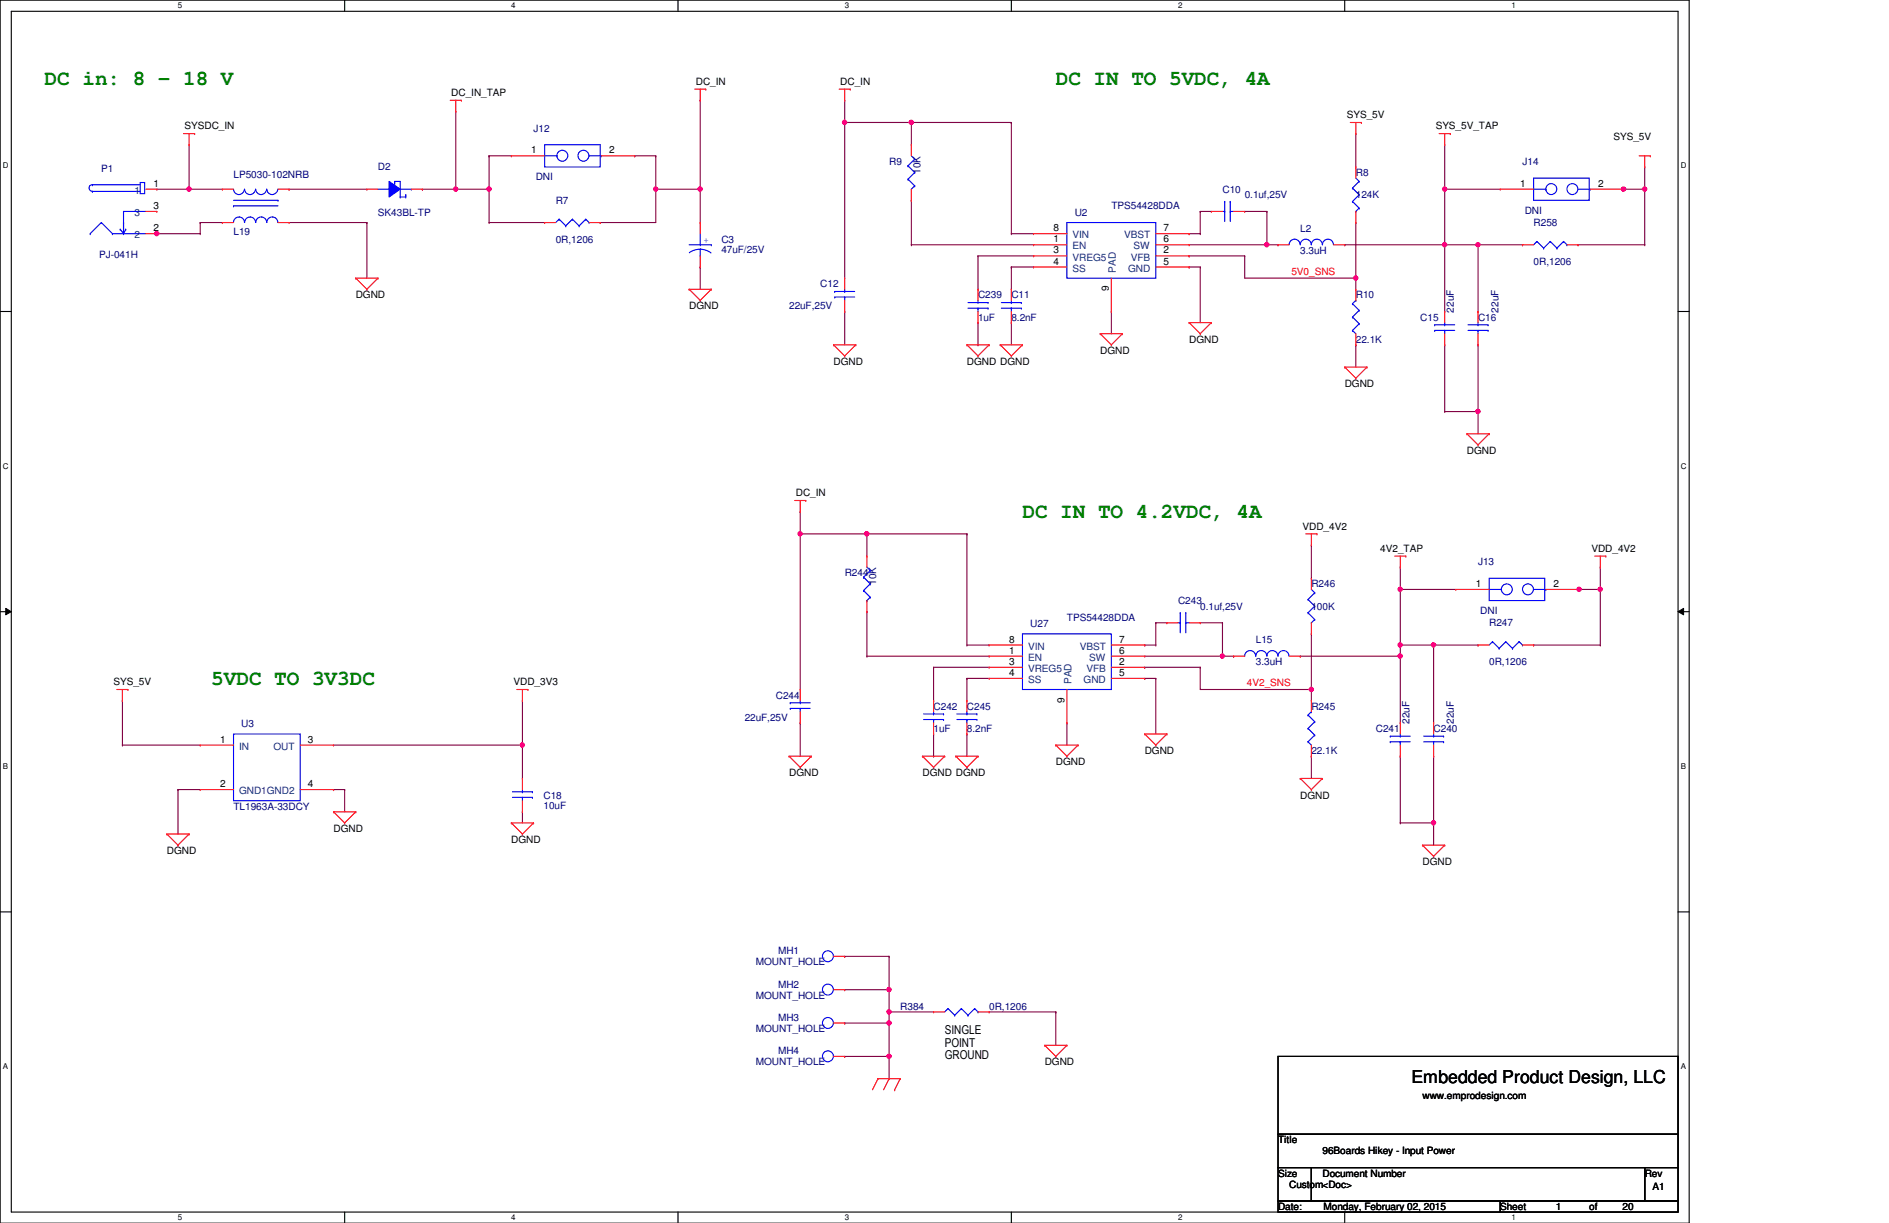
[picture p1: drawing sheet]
<svg xmlns="http://www.w3.org/2000/svg" width="432mm" height="279mm" viewBox="0 0 432 279" stroke-linecap="round" stroke-linejoin="round" font-family="sans-serif">
<path d="M0 0h386.1v279.4h-386.1zM2.6 2.6h381v274.3h-381z" fill="none" stroke="#000" stroke-width=".25"/>
<g fill="#fff">
<path d="M40.7 .3h1v2h-1z"/>
<path d="M40.7 277.2h1v1.9h-1z"/>
</g>
<path d="M78.8 0v2.6M78.8 276.9v2.5" fill="none" stroke="#000" stroke-width=".25"/>
<g fill="#fff">
<path d="M116.9 .3h1v2h-1z"/>
<path d="M116.9 277.2h1v1.9h-1z"/>
</g>
<path d="M155 0v2.6M155 276.9v2.5" fill="none" stroke="#000" stroke-width=".25"/>
<g fill="#fff">
<path d="M193.1 .3h1v2h-1z"/>
<path d="M193.1 277.2h1v1.9h-1z"/>
</g>
<path d="M231.2 0v2.6M231.2 276.9v2.5" fill="none" stroke="#000" stroke-width=".25"/>
<g fill="#fff">
<path d="M269.3 .3h1v2h-1z"/>
<path d="M269.3 277.2h1v1.9h-1z"/>
</g>
<path d="M307.4 0v2.6M307.4 276.9v2.5" fill="none" stroke="#000" stroke-width=".25"/>
<g fill="#fff">
<path d="M345.5 .3h1v2h-1z"/>
<path d="M345.5 277.2h1v1.9h-1z"/>
<path d="M.7 36.9h1.2v2h-1.2z"/>
<path d="M384.2 36.9h1.3v2h-1.3z"/>
<path d="M.7 105.5h1.2v1.9h-1.2z"/>
<path d="M384.2 105.5h1.3v1.9h-1.3z"/>
</g>
<path d="M0 71.2h2.6M383.6 71.2h2.5" fill="none" stroke="#000" stroke-width=".25"/>
<g fill="#fff">
<path d="M.7 174h1.2v2h-1.2z"/>
<path d="M384.2 174h1.2v2h-1.2z"/>
</g>
<path d="M0 139.7h2.6M383.6 139.7h2.5" fill="none" stroke="#000" stroke-width=".25"/>
<path d="M1.3 139l1.3 .7-1.3 .8zM383.6 139.7l1.3-.7v1.5z" fill="#000"/>
<path d="M1.3 139l1.3 .7-1.3 .8zM383.6 139.7l1.3-.7v1.5z" fill="none" stroke="#000" stroke-width=".23"/>
<g fill="#fff">
<path d="M.7 242.6h1.2v2h-1.2z"/>
<path d="M384.2 242.6h1.2v2h-1.2z"/>
</g>
<path d="M0 208.3h2.6M383.6 208.3h2.5" fill="none" stroke="#000" stroke-width=".25"/>
<path d="M223.6 58.5h.1M223.6 58.5h12.7M271.8 58.5h.1M271.8 58.5h12.7M284.5 58.5h.1M284.5 58.5v5M307.4 55.9h.1M307.4 55.9h22.8" fill="none" stroke="#800040" stroke-width=".25"/>
<circle cx="330.2" cy="55.9" r=".49" fill="#f0f"/>
<circle cx="330.2" cy="55.9" r=".49" fill="none" stroke="#f0f" stroke-width=".25"/>
<path d="M284.5 63.5h25.4M309.9 63.5h.1" fill="none" stroke="#800040" stroke-width=".25"/>
<circle cx="309.9" cy="63.5" r=".49" fill="#f0f"/>
<circle cx="309.9" cy="63.5" r=".49" fill="none" stroke="#f0f" stroke-width=".25"/>
<g fill="none" stroke="#800040" stroke-width=".25">
<path d="M193.1 22.9h.1M193.1 22.9v5.1M193.1 71.2h.1M193.1 71.2v7.6M231.2 61h.1M231.2 73.7h.1M231.2 61h5.1M231.2 61v5.1M231.2 73.7v5.1M254 71.2h.1M254 71.2v5M337.9 94h.1"/>
<path d="M337.9 94v5.1"/>
</g>
<circle cx="337.8" cy="94" r=".49" fill="#f0f"/>
<circle cx="337.8" cy="94" r=".49" fill="none" stroke="#f0f" stroke-width=".25"/>
<path d="M330.2 33.1v10.1M330.2 43.2h.1" fill="none" stroke="#800040" stroke-width=".25"/>
<circle cx="330.2" cy="43.2" r=".49" fill="#f0f"/>
<circle cx="330.2" cy="43.2" r=".49" fill="none" stroke="#f0f" stroke-width=".25"/>
<path d="M160.1 22.9h.1M160.1 22.9v20.3M35.9 43.2h7.3M43.2 43.2h.1M330.2 55.9h.1M330.2 55.9v15.3M330.2 78.8h.1M330.2 78.8v15.2M337.9 78.8h.1M337.9 78.8v15.2h-7.7M330.2 94h.1" fill="none" stroke="#800040" stroke-width=".25"/>
<circle cx="160" cy="43.2" r=".49" fill="#f0f"/>
<circle cx="160" cy="43.2" r=".49" fill="none" stroke="#f0f" stroke-width=".25"/>
<path d="M160.1 61h.1M160.1 61v5.1M76.2 170.2h43.2M119.4 170.2h.1M76.2 180.4h.1M76.2 180.4h2.6" fill="none" stroke="#800040" stroke-width=".25"/>
<circle cx="119.4" cy="170.2" r=".49" fill="#f0f"/>
<circle cx="119.4" cy="170.2" r=".49" fill="none" stroke="#f0f" stroke-width=".25"/>
<g fill="none" stroke="#800040" stroke-width=".25">
<path d="M43.2 33.1v10.1M43.2 43.2h.1M28 160.1h.1M28 170.2h.1M28 160.1v10.1M28 170.2h17.8M119.4 160.1h.1M119.4 170.2h.1M119.4 160.1v17.7M40.7 180.4h.1M40.7 180.4h5.1M40.7 180.4v10.1"/>
<path d="M78.8 180.4h.1M78.8 180.4v5.1M119.4 185.5h.1M119.4 185.5v2.5"/>
</g>
<circle cx="43.2" cy="43.2" r=".49" fill="#f0f"/>
<circle cx="43.2" cy="43.2" r=".49" fill="none" stroke="#f0f" stroke-width=".25"/>
<path d="M193.1 28h15.2M208.3 28h.1M231.2 28h.1M231.2 28v25.4M231.2 53.4h.1M231.2 53.4h5.1" fill="none" stroke="#800040" stroke-width=".25"/>
<circle cx="193.1" cy="28" r=".49" fill="#f0f"/>
<circle cx="193.1" cy="28" r=".49" fill="none" stroke="#f0f" stroke-width=".25"/>
<circle cx="208.3" cy="28" r=".49" fill="#f0f"/>
<circle cx="208.3" cy="28" r=".49" fill="none" stroke="#f0f" stroke-width=".25"/>
<g fill="none" stroke="#800040" stroke-width=".25">
<path d="M193.1 28h.1M193.1 28v35.5M208.3 28h.1M208.3 28v5.1M208.3 28h22.9M231.2 28h.1M309.9 30.5h.1M309.9 30.5v7.6M208.3 55.9h.1M208.3 45.8h.1M208.3 55.9h28M208.3 45.8v10.1"/>
<path d="M223.6 58.5v7.6M271.8 53.4h.1M271.8 55.9h20.3M271.8 53.4h2.6M274.4 48.3h.1M274.4 53.4h.1M274.4 48.3v5.1M274.4 48.3h2.5M284.5 48.3h5.1M289.6 55.9h.1M289.6 48.3h.1M289.6 48.3v7.6"/>
<path d="M292.1 55.9h.1M309.9 50.8h.1M309.9 50.8v15.3M223.6 66.1h.1M223.6 78.8h.1M223.6 73.7v5.1M271.8 61h.1M271.8 61h2.6M274.4 61h.1M274.4 61v12.7M309.9 78.8h.1M309.9 63.5h.1"/>
<path d="M309.9 78.8v5.1"/>
</g>
<circle cx="289.6" cy="55.9" r=".49" fill="#f0f"/>
<circle cx="289.6" cy="55.9" r=".49" fill="none" stroke="#f0f" stroke-width=".25"/>
<path d="M320.1 149.9h.1M320.1 149.9v15.2M327.7 147.4h.1M327.7 147.4v17.7M320.1 172.8h.1M320.1 172.8v15.2M327.7 172.8h.1M327.7 172.8v20.3M320.1 188h.1M320.1 188h7.6M327.7 188h.1" fill="none" stroke="#800040" stroke-width=".25"/>
<circle cx="327.7" cy="188" r=".49" fill="#f0f"/>
<circle cx="327.7" cy="188" r=".49" fill="none" stroke="#f0f" stroke-width=".25"/>
<path d="M182.9 122h15.3M198.2 122h.1M221 122h.1M221 122v25.4M221 147.4h.1M221 147.4h5.1M320.1 147.4h.1M320.1 147.4h7.6" fill="none" stroke="#800040" stroke-width=".25"/>
<circle cx="198.1" cy="121.9" r=".49" fill="#f0f"/>
<circle cx="198.1" cy="121.9" r=".49" fill="none" stroke="#f0f" stroke-width=".25"/>
<path d="M182.9 122h.1M182.9 122v35.5" fill="none" stroke="#800040" stroke-width=".25"/>
<circle cx="182.9" cy="121.9" r=".49" fill="#f0f"/>
<circle cx="182.9" cy="121.9" r=".49" fill="none" stroke="#f0f" stroke-width=".25"/>
<g fill="none" stroke="#800040" stroke-width=".25">
<path d="M198.2 139.7h.1M198.2 122h.1M198.2 122v5M198.2 139.7v10.2M198.2 122h22.8M221 122h.1M299.8 124.5h.1M299.8 124.5v7.6M198.2 149.9h.1M198.2 149.9h27.9M213.4 152.4v7.7M261.7 155h.1"/>
<path d="M261.7 147.4h.1M261.7 149.9h17.7M261.7 155h2.5M261.7 147.4h2.5M264.2 155h.1M264.2 142.3h.1M264.2 147.4h.1M264.2 142.3v5.1M264.2 155v12.7M264.2 142.3h2.5M274.4 142.3h5M279.4 149.9h.1"/>
<path d="M279.4 142.3h.1M279.4 142.3v7.6M299.8 157.5h.1M299.8 144.8h.1M299.8 144.8v15.3M320.1 149.9h.1M320.1 147.4v2.5M213.4 160.1h.1M213.4 172.8h.1M213.4 167.7v5.1M299.8 172.8h.1M299.8 172.8v5"/>
</g>
<circle cx="279.4" cy="149.9" r=".49" fill="#f0f"/>
<circle cx="279.4" cy="149.9" r=".49" fill="none" stroke="#f0f" stroke-width=".25"/>
<path d="M213.4 152.4h.1M213.4 152.4h12.7M261.7 152.4h.1M261.7 152.4h12.7M274.4 152.4h.1M274.4 152.4v5.1M279.4 149.9h2.6M282 149.9h.1M297.2 149.9h.1M297.2 149.9h22.9" fill="none" stroke="#800040" stroke-width=".25"/>
<circle cx="320.1" cy="149.9" r=".49" fill="#f0f"/>
<circle cx="320.1" cy="149.9" r=".49" fill="none" stroke="#f0f" stroke-width=".25"/>
<path d="M320.1 134.7h.1M320.1 129.6v5.1M274.4 157.5h25.4M299.8 157.5h.1" fill="none" stroke="#800040" stroke-width=".25"/>
<circle cx="299.7" cy="157.5" r=".49" fill="#f0f"/>
<circle cx="299.7" cy="157.5" r=".49" fill="none" stroke="#f0f" stroke-width=".25"/>
<g fill="none" stroke="#800040" stroke-width=".25">
<path d="M149.9 35.6h.1M149.9 35.6v7.6M137.2 50.8h.1M137.2 50.8h12.7M182.9 116.9h.1M182.9 116.9v5.1M365.8 134.7h.1M365.8 129.6v5.1M221 155h.1M221 155h5.1M221 155v5.1M182.9 165.1h.1"/>
<path d="M182.9 165.1v7.7M221 167.7h.1M221 167.7v5.1M243.9 165.1h.1M243.9 165.1v5.1"/>
</g>
<circle cx="149.9" cy="43.2" r=".49" fill="#f0f"/>
<circle cx="149.9" cy="43.2" r=".49" fill="none" stroke="#f0f" stroke-width=".25"/>
<path d="M111.8 35.6h.1M111.8 35.6v7.6M145.1 35.6h.1M145.1 35.6h4.8M111.8 50.8h.1M111.8 50.8h12.7M149.9 43.2h.1M149.9 43.2h10.2M149.9 43.2v7.6M160.1 43.2h.1M160.1 43.2v7.6" fill="none" stroke="#800040" stroke-width=".25"/>
<circle cx="111.8" cy="43.2" r=".49" fill="#f0f"/>
<circle cx="111.8" cy="43.2" r=".49" fill="none" stroke="#f0f" stroke-width=".25"/>
<path d="M111.8 35.6h.1M111.8 35.6h5.1M96.6 43.2h.1M96.6 43.2h7.6" fill="none" stroke="#800040" stroke-width=".25"/>
<circle cx="104.2" cy="43.2" r=".49" fill="#f0f"/>
<circle cx="104.2" cy="43.2" r=".49" fill="none" stroke="#f0f" stroke-width=".25"/>
<path d="M104.2 25.4h.1M104.2 25.4v17.8M104.2 43.2h.1M104.2 43.2h7.6M111.8 43.2h.1M111.8 43.2v7.6M337.9 55.9v15.3M337.9 71.2h.1M327.7 147.4h10.2M337.9 147.4h.1" fill="none" stroke="#800040" stroke-width=".25"/>
<circle cx="327.7" cy="147.3" r=".49" fill="#f0f"/>
<circle cx="327.7" cy="147.3" r=".49" fill="none" stroke="#f0f" stroke-width=".25"/>
<path d="M360.7 134.7h.3M361 134.7h.1M365.8 134.7v12.7M350.6 147.4h.1M350.6 147.4h15.2M365.8 147.4h.1" fill="none" stroke="#800040" stroke-width=".25"/>
<circle cx="365.8" cy="134.6" r=".49" fill="#f0f"/>
<circle cx="365.8" cy="134.6" r=".49" fill="none" stroke="#f0f" stroke-width=".25"/>
<path d="M361 134.7h4.8M365.8 134.7h.1" fill="none" stroke="#800040" stroke-width=".25"/>
<circle cx="361" cy="134.6" r=".49" fill="#f0f"/>
<circle cx="361" cy="134.6" r=".49" fill="none" stroke="#f0f" stroke-width=".25"/>
<path d="M320.1 134.7h.1M320.1 134.7h12.7M320.1 134.7v12.7M320.1 147.4h.1" fill="none" stroke="#800040" stroke-width=".25"/>
<circle cx="320.1" cy="134.6" r=".49" fill="#f0f"/>
<circle cx="320.1" cy="134.6" r=".49" fill="none" stroke="#f0f" stroke-width=".25"/>
<circle cx="320.1" cy="147.3" r=".49" fill="#f0f"/>
<circle cx="320.1" cy="147.3" r=".49" fill="none" stroke="#f0f" stroke-width=".25"/>
<path d="M330.2 55.9h17.8M337.9 55.9h.1M348 55.9h.1" fill="none" stroke="#800040" stroke-width=".25"/>
<circle cx="337.8" cy="55.9" r=".49" fill="#f0f"/>
<circle cx="337.8" cy="55.9" r=".49" fill="none" stroke="#f0f" stroke-width=".25"/>
<path d="M360.7 55.9h.1M360.7 55.9h15.3M370.9 43.2h.2M371.1 43.2h.1" fill="none" stroke="#800040" stroke-width=".25"/>
<circle cx="371.1" cy="43.2" r=".49" fill="#f0f"/>
<circle cx="371.1" cy="43.2" r=".49" fill="none" stroke="#f0f" stroke-width=".25"/>
<path d="M376 55.9h.1M376 43.2v12.7" fill="none" stroke="#800040" stroke-width=".25"/>
<circle cx="375.9" cy="43.2" r=".49" fill="#f0f"/>
<circle cx="375.9" cy="43.2" r=".49" fill="none" stroke="#f0f" stroke-width=".25"/>
<g fill="none" stroke="#800040" stroke-width=".25">
<path d="M376 38.1v5.1M330.2 43.2h.1M330.2 55.9h.1M330.2 43.2h12.7M330.2 43.2v12.7M371.1 43.2h4.9M376 43.2h.1M193.1 218.5h.1M193.1 218.5h10.1M203.2 218.5h.1M203.2 218.5v7.6M193.1 241.3h.1"/>
<path d="M193.1 241.3h10.1"/>
</g>
<circle cx="203.2" cy="241.3" r=".49" fill="#f0f"/>
<circle cx="203.2" cy="241.3" r=".49" fill="none" stroke="#f0f" stroke-width=".25"/>
<path d="M193.1 233.7h.1M193.1 233.7h10.1M203.2 241.3h.1M203.2 241.3v5.1" fill="none" stroke="#800040" stroke-width=".25"/>
<circle cx="203.2" cy="233.7" r=".49" fill="#f0f"/>
<circle cx="203.2" cy="233.7" r=".49" fill="none" stroke="#f0f" stroke-width=".25"/>
<path d="M193.1 226.1h.1M193.1 226.1h10.1" fill="none" stroke="#800040" stroke-width=".25"/>
<circle cx="203.2" cy="226.1" r=".49" fill="#f0f"/>
<circle cx="203.2" cy="226.1" r=".49" fill="none" stroke="#f0f" stroke-width=".25"/>
<path d="M203.2 231.2h.1M203.2 226.1h.1M203.2 226.1v7.6M203.2 231.2h10.2" fill="none" stroke="#800040" stroke-width=".25"/>
<circle cx="203.2" cy="231.2" r=".49" fill="#f0f"/>
<circle cx="203.2" cy="231.2" r=".49" fill="none" stroke="#f0f" stroke-width=".25"/>
<g fill="none" stroke="#800040" stroke-width=".25">
<path d="M35.6 53.4h10.2M35.9 53.4h.1M43.2 43.2h.1M43.2 43.2h7.6M45.8 53.4h.1M66.1 43.2h.1M66.1 50.8h17.8M66.1 43.2h17.8M83.9 50.8h.1M83.9 50.8v12.7M203.2 233.7h.1M203.2 233.7v7.6"/>
<path d="M226.1 231.2h15.2M241.3 231.2h.1M241.3 231.2v7.6"/>
</g>
<circle cx="35.8" cy="53.4" r=".49" fill="#f0f"/>
<circle cx="35.8" cy="53.4" r=".49" fill="none" stroke="#f0f" stroke-width=".25"/>
<path d="M45.8 50.8h.1M45.8 50.8v2.6M45.8 50.8h5M50.8 50.8h.1" fill="none" stroke="#800040" stroke-width=".25"/>
<g fill="none" stroke="#f00" stroke-width=".25">
<path d="M42 30.5h2.5M43.2 33.1h.1M43.2 30.5v2.6M44.5 30.5h.1M102.9 22.9h2.6M104.2 25.4h.1M104.2 22.9v2.5M105.5 22.9h.1M116.9 35.6h.1M116.9 35.6h7.6M137.5 35.6h7.6M145.1 35.6h.1"/>
<path d="M158.8 20.4h2.5M160.1 22.9h.1M160.1 20.4v2.5M161.3 20.4h.1M191.8 20.4h2.6M193.1 22.9h.1M193.1 20.4v2.5M194.4 20.4h.1M308.7 28h2.5M309.9 30.5h.1M309.9 28v2.5M311.2 28h.1"/>
<path d="M329 30.5h2.5M330.2 33.1h.1M330.2 30.5v2.6M331.5 30.5h.1M374.7 35.6h2.5M376 38.1h.1M376 35.6v2.5M377.2 35.6h.1M33.3 43.2h2.6M33.3 48.3h2.6M33.3 53.4h2.6M35.9 43.2h.1"/>
<path d="M35.9 48.3h.1M35.9 53.4h.1M50.8 43.2h.1M50.8 50.8h.1M50.8 50.8h2.6M50.8 43.2h2.6M63.5 50.8h2.6M63.5 43.2h2.6M66.1 43.2h.1M66.1 50.8h.1M124.5 50.8h.1M124.5 50.8h2.5"/>
<path d="M134.7 50.8h2.5M137.2 50.8h.1M81.3 63.5h.1M81.3 63.5h5.1M81.3 63.5l2.6 2.6M83.9 66.1h.1M86.4 63.5h.1M86.4 63.5l-2.5 2.6M157.5 66.1h.1M157.5 66.1h5.1M157.5 66.1l2.6 2.5M160.1 68.6h.1"/>
<path d="M162.6 66.1h.1M162.6 66.1l-2.5 2.5M190.5 78.8h.1M190.5 78.8h5.1M190.5 78.8l2.6 2.5M193.1 63.5h.1M193.1 71.2h.1M193.1 63.5v2.6M193.1 68.6v2.6M195.6 78.8h.1M195.6 78.8l-2.5 2.5M221 78.8h.1"/>
<path d="M221 78.8h5.1M221 78.8l2.6 2.5M226.1 78.8h.1M226.1 78.8l-2.5 2.5M228.6 78.8h.1M228.6 78.8h5.1M228.6 78.8l2.6 2.5M231.2 66.1h.1M231.2 73.7h.1M231.2 66.1v2.5M231.2 71.2v2.5M233.7 78.8h.1"/>
<path d="M233.7 78.8l-2.5 2.5M251.5 76.2h.1M251.5 76.2h5.1M251.5 76.2l2.5 2.6M254 78.8h.1M256.6 76.2h.1M256.6 76.2l-2.6 2.6M271.8 73.7h.1M271.8 73.7h5.1M271.8 73.7l2.6 2.5M274.4 76.2h.1M276.9 73.7h.1"/>
<path d="M276.9 73.7l-2.5 2.5M309.9 78.8h.1M309.9 66.1h.1M309.9 66.1v2.5M309.9 76.2v2.6M193.1 81.3h.1M223.6 81.3h.1M231.2 81.3h.1M307.4 83.9h.1M307.4 83.9h5.1M307.4 83.9l2.5 2.5M309.9 86.4h.1"/>
<path d="M312.5 83.9h.1M312.5 83.9l-2.6 2.5M335.3 99.1h.1M335.3 99.1h5.1M335.3 99.1l2.6 2.5M340.4 99.1h.1M340.4 99.1l-2.5 2.5M181.7 114.3h2.5M182.9 116.9h.1M182.9 114.3v2.6M184.2 114.3h.1M337.9 101.6h.1"/>
<path d="M198.2 127h.1M198.2 139.7h.1M198.2 127v2.6M198.2 137.2v2.5M298.5 122h2.5M299.8 124.5h.1M299.8 132.1h.1M299.8 122v2.5M299.8 132.1v2.6M301 122h.1M318.8 127h2.6M320.1 129.6h.1"/>
<path d="M320.1 127v2.6M321.4 127h.1M332.8 134.7h.1M332.8 134.7h7.6M353.4 134.7h7.6M361 134.7h.1M364.5 127h2.6M365.8 129.6h.1M365.8 127v2.6M367.1 127h.1M26.7 157.5h2.6M28 157.5v2.6"/>
<path d="M29.3 157.5h.1M118.2 157.5h2.5M119.4 157.5v2.6M120.7 157.5h.1M226.1 147.4h.1M226.1 149.9h.1M226.1 155h.1M226.1 152.4h.1M226.1 147.4h7.6M226.1 149.9h7.6M226.1 155h7.6M226.1 152.4h7.6"/>
<path d="M243.9 157.5v7.6M254 147.4h7.7M254 149.9h7.7M254 155h7.7M254 152.4h7.7M261.7 147.4h.1M261.7 152.4h.1M261.7 149.9h.1M261.7 155h.1M282 149.9h.1M282 149.9h2.5M294.7 149.9h2.5"/>
<path d="M297.2 149.9h.1M299.8 144.8h.1M299.8 142.3v2.5M337.9 147.4h.1M337.9 147.4h2.5M348 147.4h2.6M350.6 147.4h.1M28 160.1h.1M45.8 170.2h.1M45.8 170.2h7.6M68.6 170.2h7.6M76.2 170.2h.1"/>
<path d="M119.4 160.1h.1M180.4 172.8h.1M180.4 172.8h5.1M180.4 172.8l2.5 2.5M182.9 175.3h.1M185.5 172.8h.1M185.5 172.8l-2.6 2.5M210.9 172.8h.1M210.9 172.8h5M210.9 172.8l2.5 2.5M213.4 175.3h.1M213.4 160.1h.1"/>
<path d="M213.4 167.7h.1M213.4 160.1v2.5M213.4 165.1v2.6M215.9 172.8h.1M215.9 172.8l-2.5 2.5M218.5 172.8h.1M218.5 172.8h5.1M218.5 172.8l2.5 2.5M221 175.3h.1M221 160.1h.1M221 167.7h.1M221 160.1v2.5"/>
<path d="M221 165.1v2.6M223.6 172.8h.1M223.6 172.8l-2.6 2.5M241.3 170.2h.1M241.3 170.2h5.1M241.3 170.2l2.6 2.6M243.9 172.8h.1M243.9 165.1h.1M246.4 170.2h.1M246.4 170.2l-2.5 2.6M261.7 167.7h.1M261.7 167.7h5"/>
<path d="M261.7 167.7l2.5 2.5M264.2 170.2h.1M266.7 167.7h.1M266.7 167.7l-2.5 2.5M297.2 177.8h.1M297.2 177.8h5.1M297.2 177.8l2.6 2.6M302.3 177.8h.1M302.3 177.8l-2.5 2.6M320.1 165.1h.1M320.1 172.8h.1M320.1 165.1v2.6"/>
<path d="M320.1 170.2v2.6M327.7 165.1h.1M327.7 172.8h.1M327.7 165.1v2.6M327.7 170.2v2.6M38.1 190.5h.1M38.1 190.5h5.1M38.1 190.5l2.6 2.6M40.7 193.1h.1M43.2 190.5h.1M43.2 190.5l-2.5 2.6M45.8 180.4h.1"/>
<path d="M45.8 180.4h7.6M68.6 180.4h7.6M76.2 185.5h.1M76.2 180.4h.1M76.2 185.5h5.1M76.2 185.5l2.6 2.5M78.8 188h.1M81.3 185.5h.1M81.3 185.5l-2.5 2.5M116.9 188h.1M116.9 188h5.1M116.9 188l2.5 2.5"/>
<path d="M119.4 190.5h.1M122 188h.1M122 188l-2.6 2.5M299.8 180.4h.1M325.2 193.1h.1M325.2 193.1h5M325.2 193.1l2.5 2.5M327.7 195.6h.1M330.2 193.1h.1M330.2 193.1l-2.5 2.5M190.5 218.5h2.6M193.1 218.5h.1"/>
<path d="M190.5 233.7h2.6M190.5 226.1h2.6M193.1 233.7h.1M193.1 226.1h.1M238.8 238.8h.1M238.8 238.8h5.1M238.8 238.8l2.5 2.5M243.9 238.8h.1M243.9 238.8l-2.6 2.5M190.5 241.3h2.6M193.1 241.3h.1M200.7 246.4h.1"/>
<path d="M200.7 246.4l-1.3 2.6M200.7 246.4h5.1M203.2 246.4h.1M203.2 246.4l-1.2 2.6M204.5 249h.1M205.8 246.4h.1M205.8 246.4l-1.3 2.6M241.3 241.3h.1"/>
</g>
<path d="M292.1 241.3h91.5v17.8h-91.5zM292.1 259.1h91.5v7.6h-91.5zM292.1 266.7h7.7v7.7h-7.7zM292.1 274.4h50.8v2.5h-50.8zM299.8 266.7h76.2v7.7h-76.2zM342.9 274.4h40.7v2.5h-40.7zM376 266.7h7.6v7.7h-7.6z" fill="none" stroke="#000" stroke-width=".25"/>
<g fill="none" stroke="#00f" stroke-width=".25">
<path d="M124.5 33.1h12.7v5h-12.7zM124.5 35.6h2.8M127.3 35.6h.1M134.7 35.6h2.8M137.5 35.6h.1M20.6 53.4h.1M21.1 42.2h.1M21.1 43.7h.1M21.1 42.2a.74 .74 0 0 0-.7 .7 .74 .74 0 0 0 .7 .8M21.1 42.2h10.9M21.1 43.7h10.9M23.2 50.8h.1"/>
<path d="M23.2 50.8l2.5 2.6M23.2 50.8l-2.6 2.6M25.7 53.4h.1M25.7 53.4h7.6M27.5 52.4h.1M27.5 52.4l.7 1M28.2 48.3h.1M28.2 53.4h.1M28.2 50.8h.1M28.2 48.3h5.1M28.2 48.3v5.1M28.7 52.4h.1"/>
<path d="M28.7 52.4l-.5 1M32 41.7h1.1v2.5h-1.1zM53.4 43.2a1.25 1.25 0 0 0 1.2 1.3 1.25 1.25 0 0 0 1.3-1.3M53.4 47h.1M53.4 50.8a1.25 1.25 0 0 1 1.2-1.2 1.25 1.25 0 0 1 1.3 1.2M53.4 47h10.1M53.4 45.8h10.1M55.9 43.2a1.25 1.25 0 0 0 1.3 1.3 1.25 1.25 0 0 0 1.2-1.3M55.9 50.8a1.25 1.25 0 0 1 1.3-1.2 1.25 1.25 0 0 1 1.2 1.2M58.5 43.2a1.25 1.25 0 0 0 1.2 1.3 1.25 1.25 0 0 0 1.3-1.3 1.27 1.27 0 0 0 1.2 1.3 1.27 1.27 0 0 0 1.3-1.3M58.5 50.8a1.25 1.25 0 0 1 1.2-1.2 1.25 1.25 0 0 1 1.3 1.2 1.27 1.27 0 0 1 1.2-1.2 1.27 1.27 0 0 1 1.3 1.2M63.5 45.8h.1"/>
<path d="M86.4 43.2h2.5M88.9 43.2h.1M90.2 41.4h.1M90.2 41.4h1.3v3.6M91.5 45h.1M91.5 43.2h2.5M91.5 45h1.3M92.8 45h.1M94 43.2h.1M127.8 50.1h.1M127.8 50.1l-.8 .7M127.8 50.1l1.5 1.5"/>
<path d="M129.3 51.6h.1M130.9 50.1h.1M130.9 50.1l-1.6 1.5M130.9 50.1l1.5 1.5M132.4 51.6h.1M133.9 50.1h.1M133.9 50.1l-1.5 1.5M133.9 50.1l.8 .7M134.7 50.8h.1M190.8 67.9h.1M190.8 66.6h.1M190.8 67.9h4.6"/>
<path d="M190.8 66.6h4.6M193.1 66.6h.1M193.1 67.9h.1M193.1 66.1v.5M193.1 67.9v.7M228.9 70.4h4.6M228.9 69.1h4.6M231.2 69.1h.1M231.2 70.4h.1M231.2 68.6v.5M231.2 70.4v.8M233.5 70.4h.1"/>
<path d="M233.5 69.1h.1M309.2 75.5h.1M309.2 72.4h.1M309.2 69.4h.1M309.2 75.5l.7 .7M309.2 72.4l1.5 1.6M309.2 69.4l1.5 1.5M309.9 68.6h.1M309.9 68.6l-.7 .8M310.7 74h.1M310.7 70.9h.1M310.7 74l-1.5 1.5"/>
<path d="M310.7 70.9l-1.5 1.5M197.4 131.9h.1M197.4 134.9h.1M197.4 131.9l1.5 1.5M197.4 134.9l1.5 1.5M198.2 137.2h.1M198.2 129.6l.7 .7M198.9 130.3h.1M198.9 133.4h.1M198.9 136.4h.1M198.9 130.3l-1.5 1.6M198.9 133.4l-1.5 1.5"/>
<path d="M198.9 136.4l-.7 .8M299 136.9h.1M299 140h.1M299 136.9l1.5 1.6M299 140l1.5 1.5M299.8 134.7l.7 .7M300.5 135.4h.1M300.5 138.5h.1M300.5 135.4l-1.5 1.5M300.5 138.5l-1.5 1.5M340.4 132.1h12.7v5.1h-12.7zM340.4 134.7h2.8"/>
<path d="M343.2 134.7h.1M350.6 134.7h2.8M353.4 134.7h.1M233.7 144.8h20.3v12.7h-20.3zM284.5 149.9a1.25 1.25 0 0 1 1.3-1.3 1.25 1.25 0 0 1 1.2 1.3 1.27 1.27 0 0 1 1.3-1.3 1.27 1.27 0 0 1 1.3 1.3M289.6 149.9a1.25 1.25 0 0 1 1.3-1.3 1.25 1.25 0 0 1 1.2 1.3M292.1 149.9a1.25 1.25 0 0 1 1.3-1.3 1.25 1.25 0 0 1 1.2 1.3M299.8 142.3h.1M300.5 141.5h.1M300.5 141.5l-.7 .8M341.2 146.6h.1M341.2 146.6l-.8 .8"/>
<path d="M341.2 146.6l1.5 1.5M342.7 148.1h.1M344.2 146.6h.1M344.2 146.6l-1.5 1.5M344.2 146.6l1.5 1.5M345.7 148.1h.1M347.3 146.6h.1M347.3 146.6l-1.6 1.5M347.3 146.6l.7 .8M348 147.4h.1M53.4 167.7h15.2v15.2h-15.2zM211.1 164.4h4.6"/>
<path d="M211.1 163.1h4.6M213.4 163.1h.1M213.4 164.4h.1M213.4 162.6v.5M213.4 164.4v.7M215.7 164.4h.1M215.7 163.1h.1M218.7 164.4h4.6M218.7 163.1h4.6M221 163.1h.1M221 164.4h.1M221 162.6v.5"/>
<path d="M221 164.4v.7M223.3 164.4h.1M223.3 163.1h.1M317.8 169.5h.1M317.8 168.2h.1M317.8 169.5h4.6M317.8 168.2h4.6M320.1 168.2h.1M320.1 169.5h.1M320.1 167.7v.5M320.1 169.5v.7M325.4 169.5h4.6"/>
<path d="M325.4 168.2h4.6M327.7 168.2h.1M327.7 169.5h.1M327.7 167.7v.5M327.7 169.5v.7M330 169.5h.1M330 168.2h.1"/>
<circle cx="128.5" cy="35.6" r="1.25"/>
<circle cx="133.4" cy="35.6" r="1.25"/>
<circle cx="344.4" cy="134.6" r="1.25"/>
<circle cx="349.3" cy="134.6" r="1.25"/>
<circle cx="189.3" cy="218.5" r="1.25"/>
<circle cx="189.3" cy="233.7" r="1.25"/>
<circle cx="189.3" cy="226.1" r="1.25"/>
<circle cx="189.3" cy="241.3" r="1.25"/>
</g>
<path d="M88.9 41.4l2.6 1.8-2.6 1.8z" fill-rule="evenodd" fill="#00f"/>
<g fill="none" stroke="#00f" stroke-width=".25">
<path d="M207.6 37.9h.1M207.6 37.9l1.5 1.5M208.3 35.6l.8 .8M209.1 36.4h.1M209.1 39.4h.1M209.1 36.4l-1.5 1.5M209.1 39.4l-1.5 1.5M88.9 41.4l2.6 1.8-2.6 1.8zM90.2 42h.1M90.2 41.4v.6M92.8 44.5h.1M92.8 44.5v.5"/>
<path d="M157.5 55.9h5.1M160.1 58.5h.1M160.1 55.9h.1M160.1 56.9l1 .2 1.4 .7M160.1 56.9l-1.6 .3-.9 .5M160.1 53.4v2.5M160.1 56.9v1.6M162.6 55.9h.1M207.6 40.9h.1M207.6 40.9l1.5 1.6M208.3 43.2h.1M209.1 42.5h.1"/>
<path d="M209.1 42.5l-.8 .7M243.9 50.8h20.3v12.7h-20.3zM279.4 48.3h.6M280 48.3h.1M280 46h.1M280 46v4.6M281.2 46h.1M281.2 48.3h.1M281.2 48.3h.8M281.2 46v4.6M294.7 55.9a1.25 1.25 0 0 1 1.2-1.2 1.25 1.25 0 0 1 1.3 1.2M297.2 55.9a1.25 1.25 0 0 1 1.3-1.2 1.25 1.25 0 0 1 1.2 1.2 1.27 1.27 0 0 1 1.3-1.2 1.27 1.27 0 0 1 1.3 1.2"/>
<path d="M302.3 55.9a1.25 1.25 0 0 1 1.3-1.2 1.25 1.25 0 0 1 1.2 1.2M309.2 43h.1M309.2 46h.1M309.2 43l1.5 1.5M309.2 46l1.5 1.5M309.9 48.3h.1M309.9 40.7l.8 .7M310.7 41.4h.1M310.7 44.5h.1M310.7 47.5h.1M310.7 41.4l-1.5 1.6M310.7 44.5l-1.5 1.5"/>
<path d="M310.7 47.5l-.8 .8M350.6 40.7h12.7v5.1h-12.7zM350.6 43.2h2.8M351.3 55.2h.1M351.3 55.2l-.7 .7M351.3 55.2l1.5 1.5M352.8 56.7h.1M353.4 43.2h.1M354.4 55.2h.1M354.4 55.2l-1.6 1.5M354.4 55.2l1.5 1.5M355.9 56.7h.1"/>
<path d="M357.4 55.2h.1M357.4 55.2l-1.5 1.5M357.4 55.2l.8 .7M358.2 55.9h.1M360.7 43.2h2.8M363.5 43.2h.1M221.3 70.4h4.5M221.3 69.1h4.5M223.6 69.1h.1M223.6 70.4h.1M223.6 68.6v.5M223.6 70.4v.8"/>
<path d="M225.8 70.4h.1M225.8 69.1h.1M328 75.5h.1M328 74.2h.1M328 75.5h4.5M328 74.2h4.5M330.2 74.2h.1M330.2 75.5h.1M330.2 73.7v.5M330.2 75.5v.7M335.6 75.5h4.5M335.6 74.2h4.5"/>
<path d="M337.9 74.2h.1M337.9 75.5h.1M337.9 73.7v.5M337.9 75.5v.7M340.1 75.5h.1M340.1 74.2h.1M269.8 140h.1M269.8 140v4.6M271.1 140h.1M271.1 140v4.6M269.3 142.3h.5M269.8 142.3h.1"/>
<path d="M271.1 142.3h.1M271.1 142.3h.7M180.6 161.8h.1M180.6 160.6h.1M180.6 161.8h4.6M180.6 160.6h4.6M182.9 160.6h.1M182.9 161.8h.1M182.9 160.1v.5M182.9 161.8v.8M299 169.5h.1M299 166.4h.1"/>
<path d="M299 163.4h.1M299 169.5l.8 .7M299 166.4l1.5 1.5M299 163.4l1.5 1.5M299.8 162.6h.1M299.8 162.6l-.8 .8M300.5 167.9h.1M300.5 164.9h.1M300.5 167.9l-1.5 1.6M300.5 164.9l-1.5 1.5M117.1 182.2h4.6M117.1 180.9h4.6"/>
<path d="M119.4 180.9h.1M119.4 182.2h.1M119.4 180.4v.5M119.4 182.2v.7M121.7 182.2h.1M121.7 180.9h.1M216.7 230.4h.1M216.7 230.4l-.8 .8M216.7 230.4l1.5 1.5M218.2 231.9h.1M219.8 230.4h.1M219.8 230.4l-1.6 1.5"/>
<path d="M219.8 230.4l1.5 1.5M221.3 231.9h.1M222.8 230.4h.1M222.8 230.4l-1.5 1.5M222.8 230.4l.8 .8M223.6 231.2h.1"/>
<circle cx="354.6" cy="43.2" r="1.25"/>
<circle cx="359.4" cy="43.2" r="1.25"/>
</g>
<g fill="none" stroke="#f00" stroke-width=".25">
<path d="M208.3 33.1h.1M208.3 33.1v2.5M309.9 38.1h.1M309.9 38.1v2.6M83.9 43.2h.1M83.9 43.2h2.5M94 43.2h2.6M96.6 43.2h.1M160.1 50.8h.1M160.1 50.8v2.6M160.1 58.5v2.5M208.3 45.8h.1"/>
<path d="M208.3 43.2v2.6M236.3 53.4h.1M236.3 55.9h.1M236.3 58.5h.1M236.3 53.4h7.6M236.3 55.9h7.6M236.3 58.5h7.6M264.2 53.4h7.6M264.2 55.9h7.6M264.2 58.5h7.6M271.8 53.4h.1M271.8 58.5h.1"/>
<path d="M271.8 55.9h.1M276.9 48.3h.1M276.9 48.3h2.5M282 48.3h2.5M284.5 48.3h.1M292.1 55.9h.1M292.1 55.9h2.6M304.8 55.9h2.6M307.4 55.9h.1M309.9 50.8h.1M309.9 48.3v2.5M342.9 43.2h.1"/>
<path d="M342.9 43.2h7.7M348 55.9h.1M348 55.9h2.6M358.2 55.9h2.5M360.7 55.9h.1M363.5 43.2h7.6M371.1 43.2h.1M160.1 61h.1M223.6 66.1h.1M223.6 73.7h.1M223.6 66.1v2.5M223.6 71.2v2.5"/>
<path d="M236.3 61h.1M236.3 61h7.6M254 71.2h.1M254 63.5v7.7M264.2 61h7.6M271.8 61h.1M330.2 71.2h.1M330.2 78.8h.1M330.2 71.2v2.5M330.2 76.2v2.6M337.9 71.2h.1M337.9 78.8h.1"/>
<path d="M337.9 71.2v2.5M337.9 76.2v2.6M182.9 157.5h.1M182.9 157.5v2.6M266.7 142.3h.1M266.7 142.3h2.6M271.8 142.3h2.6M274.4 142.3h.1M119.4 177.8h.1M119.4 177.8v2.6M182.9 165.1h.1M182.9 162.6v2.5"/>
<path d="M299.8 172.8h.1M299.8 160.1h.1M299.8 160.1v2.5M299.8 170.2v2.6M119.4 185.5h.1M119.4 182.9v2.6M213.4 231.2h.1M213.4 231.2h2.5M223.6 231.2h2.5M226.1 231.2h.1"/>
</g>
<circle cx="330.2" cy="55.9" r=".49" fill="#f0f"/>
<circle cx="330.2" cy="55.9" r=".49" fill="none" stroke="#f0f" stroke-width=".25"/>
<circle cx="309.9" cy="63.5" r=".49" fill="#f0f"/>
<circle cx="309.9" cy="63.5" r=".49" fill="none" stroke="#f0f" stroke-width=".25"/>
<circle cx="337.8" cy="94" r=".49" fill="#f0f"/>
<circle cx="337.8" cy="94" r=".49" fill="none" stroke="#f0f" stroke-width=".25"/>
<circle cx="330.2" cy="43.2" r=".49" fill="#f0f"/>
<circle cx="330.2" cy="43.2" r=".49" fill="none" stroke="#f0f" stroke-width=".25"/>
<circle cx="160" cy="43.2" r=".49" fill="#f0f"/>
<circle cx="160" cy="43.2" r=".49" fill="none" stroke="#f0f" stroke-width=".25"/>
<circle cx="119.4" cy="170.2" r=".49" fill="#f0f"/>
<circle cx="119.4" cy="170.2" r=".49" fill="none" stroke="#f0f" stroke-width=".25"/>
<circle cx="43.2" cy="43.2" r=".49" fill="#f0f"/>
<circle cx="43.2" cy="43.2" r=".49" fill="none" stroke="#f0f" stroke-width=".25"/>
<circle cx="193.1" cy="28" r=".49" fill="#f0f"/>
<circle cx="193.1" cy="28" r=".49" fill="none" stroke="#f0f" stroke-width=".25"/>
<circle cx="208.3" cy="28" r=".49" fill="#f0f"/>
<circle cx="208.3" cy="28" r=".49" fill="none" stroke="#f0f" stroke-width=".25"/>
<circle cx="289.6" cy="55.9" r=".49" fill="#f0f"/>
<circle cx="289.6" cy="55.9" r=".49" fill="none" stroke="#f0f" stroke-width=".25"/>
<circle cx="327.7" cy="188" r=".49" fill="#f0f"/>
<circle cx="327.7" cy="188" r=".49" fill="none" stroke="#f0f" stroke-width=".25"/>
<circle cx="198.1" cy="121.9" r=".49" fill="#f0f"/>
<circle cx="198.1" cy="121.9" r=".49" fill="none" stroke="#f0f" stroke-width=".25"/>
<circle cx="182.9" cy="121.9" r=".49" fill="#f0f"/>
<circle cx="182.9" cy="121.9" r=".49" fill="none" stroke="#f0f" stroke-width=".25"/>
<circle cx="279.4" cy="149.9" r=".49" fill="#f0f"/>
<circle cx="279.4" cy="149.9" r=".49" fill="none" stroke="#f0f" stroke-width=".25"/>
<circle cx="320.1" cy="149.9" r=".49" fill="#f0f"/>
<circle cx="320.1" cy="149.9" r=".49" fill="none" stroke="#f0f" stroke-width=".25"/>
<circle cx="299.7" cy="157.5" r=".49" fill="#f0f"/>
<circle cx="299.7" cy="157.5" r=".49" fill="none" stroke="#f0f" stroke-width=".25"/>
<circle cx="149.9" cy="43.2" r=".49" fill="#f0f"/>
<circle cx="149.9" cy="43.2" r=".49" fill="none" stroke="#f0f" stroke-width=".25"/>
<circle cx="111.8" cy="43.2" r=".49" fill="#f0f"/>
<circle cx="111.8" cy="43.2" r=".49" fill="none" stroke="#f0f" stroke-width=".25"/>
<circle cx="104.2" cy="43.2" r=".49" fill="#f0f"/>
<circle cx="104.2" cy="43.2" r=".49" fill="none" stroke="#f0f" stroke-width=".25"/>
<circle cx="327.7" cy="147.3" r=".49" fill="#f0f"/>
<circle cx="327.7" cy="147.3" r=".49" fill="none" stroke="#f0f" stroke-width=".25"/>
<circle cx="365.8" cy="134.6" r=".49" fill="#f0f"/>
<circle cx="365.8" cy="134.6" r=".49" fill="none" stroke="#f0f" stroke-width=".25"/>
<circle cx="361" cy="134.6" r=".49" fill="#f0f"/>
<circle cx="361" cy="134.6" r=".49" fill="none" stroke="#f0f" stroke-width=".25"/>
<circle cx="320.1" cy="134.6" r=".49" fill="#f0f"/>
<circle cx="320.1" cy="134.6" r=".49" fill="none" stroke="#f0f" stroke-width=".25"/>
<circle cx="320.1" cy="147.3" r=".49" fill="#f0f"/>
<circle cx="320.1" cy="147.3" r=".49" fill="none" stroke="#f0f" stroke-width=".25"/>
<circle cx="337.8" cy="55.9" r=".49" fill="#f0f"/>
<circle cx="337.8" cy="55.9" r=".49" fill="none" stroke="#f0f" stroke-width=".25"/>
<circle cx="371.1" cy="43.2" r=".49" fill="#f0f"/>
<circle cx="371.1" cy="43.2" r=".49" fill="none" stroke="#f0f" stroke-width=".25"/>
<circle cx="375.9" cy="43.2" r=".49" fill="#f0f"/>
<circle cx="375.9" cy="43.2" r=".49" fill="none" stroke="#f0f" stroke-width=".25"/>
<circle cx="203.2" cy="241.3" r=".49" fill="#f0f"/>
<circle cx="203.2" cy="241.3" r=".49" fill="none" stroke="#f0f" stroke-width=".25"/>
<circle cx="203.2" cy="233.7" r=".49" fill="#f0f"/>
<circle cx="203.2" cy="233.7" r=".49" fill="none" stroke="#f0f" stroke-width=".25"/>
<circle cx="203.2" cy="226.1" r=".49" fill="#f0f"/>
<circle cx="203.2" cy="226.1" r=".49" fill="none" stroke="#f0f" stroke-width=".25"/>
<circle cx="203.2" cy="231.2" r=".49" fill="#f0f"/>
<circle cx="203.2" cy="231.2" r=".49" fill="none" stroke="#f0f" stroke-width=".25"/>
<circle cx="35.8" cy="53.4" r=".49" fill="#f0f"/>
<circle cx="35.8" cy="53.4" r=".49" fill="none" stroke="#f0f" stroke-width=".25"/>
<g font-size="4.8" fill="#008000">
<text x="10.2" y="19.3">DC in: 8 - 18 V</text>
<text x="241.3" y="19.3">DC IN TO 5VDC, 4A</text>
<text x="233.7" y="118.4">DC IN TO 4.2VDC, 4A</text>
<text x="48.3" y="156.5">5VDC TO 3V3DC</text>
</g>
<text font-size="4.1" x="322.6" y="247.5">Embedded Product Design, LLC</text>
<g font-size="2.8">
<text x="215.9" y="236.3">SINGLE</text>
<text x="215.9" y="239.1">POINT</text>
<text x="215.9" y="242">GROUND</text>
</g>
<g font-size="2.3">
<text x="103.2" y="21.9">DC_IN_TAP</text>
<text x="159" y="19.4">DC_IN</text>
<text x="192.1" y="19.4">DC_IN</text>
<text x="42.2" y="29.5">SYSDC_IN</text>
<text x="307.9" y="27">SYS_5V</text>
<text x="328.2" y="29.5">SYS_5V_TAP</text>
<text x="121.5" y="35.1">1</text>
<text x="139.2" y="35.1">2</text>
<text x="368.9" y="32.1">SYS_5V</text>
<text x="35.1" y="42.7">1</text>
<text x="35.1" y="47.8">3</text>
<text x="347.5" y="42.7">1</text>
<text x="365.3" y="42.7">2</text>
<text x="35.1" y="52.8">2</text>
<text x="240.8" y="52.8">8</text>
<text x="266" y="52.8">7</text>
<text x="240.8" y="55.4">1</text>
<text x="240.8" y="57.9">3</text>
<text x="266" y="57.9">2</text>
<text x="266" y="55.4">6</text>
<text x="240.8" y="60.5">4</text>
<text x="266" y="60.5">5</text>
<text x="81.3" y="68.2">DGND</text>
<text x="157.5" y="70.7">DGND</text>
<text x="253.5" y="66.6" transform="rotate(-90 253.5 66.6)">9</text>
<text x="190.5" y="83.4">DGND</text>
<text x="221" y="83.4">DGND DGND</text>
<text x="251.5" y="80.9">DGND</text>
<text x="271.8" y="78.3">DGND</text>
<text x="307.4" y="88.5">DGND</text>
<text x="335.3" y="103.7">DGND</text>
<text x="181.9" y="113.4">DC_IN</text>
<text x="297.7" y="121">VDD_4V2</text>
<text x="315.5" y="126.1">4V2_TAP</text>
<text x="363.8" y="126.1">VDD_4V2</text>
<text x="337.4" y="134.1">1</text>
<text x="355.1" y="134.1">2</text>
<text x="230.7" y="146.8">8</text>
<text x="230.7" y="149.4">1</text>
<text x="255.8" y="146.8">7</text>
<text x="255.8" y="149.4">6</text>
<text x="230.7" y="154.4">4</text>
<text x="230.7" y="151.9">3</text>
<text x="255.8" y="151.9">2</text>
<text x="255.8" y="154.4">5</text>
<text x="26" y="156.5">SYS_5V</text>
<text x="117.4" y="156.5">VDD_3V3</text>
<text x="243.3" y="160.6" transform="rotate(-90 243.3 160.6)">9</text>
<text x="50.3" y="169.7">1</text>
<text x="70.4" y="169.7">3</text>
<text x="261.7" y="172.3">DGND</text>
<text x="50.3" y="179.8">2</text>
<text x="70.4" y="179.8">4</text>
<text x="180.4" y="177.4">DGND</text>
<text x="210.9" y="177.4">DGND DGND</text>
<text x="241.3" y="174.8">DGND</text>
<text x="297.2" y="182.5">DGND</text>
<text x="76.2" y="190.1">DGND</text>
<text x="38.1" y="195.2">DGND</text>
<text x="116.9" y="192.6">DGND</text>
<text x="325.2" y="197.7">DGND</text>
<text x="238.8" y="243.4">DGND</text>
<text x="325.2" y="251">www.emprodesign.com</text>
<text x="292.1" y="261.2">Title</text>
<text x="302.3" y="263.7">96Boards Hikey - Input Power</text>
<text x="292.1" y="268.8">Size</text>
<text x="302.3" y="268.8">Document Number</text>
<text x="376" y="268.8">Rev</text>
<text x="294.7" y="271.4">Custom&lt;Doc&gt;</text>
<text x="377.7" y="271.9">A1</text>
<text x="292.1" y="276.4">Date:</text>
<text x="302.6" y="276.4">Monday, February 02, 2015</text>
<text x="342.9" y="276.4">Sheet</text>
<text x="355.6" y="276.4">1</text>
<text x="363.3" y="276.4">of</text>
<text x="370.9" y="276.4">20</text>
</g>
<g font-size="2.3" fill="#000080">
<text x="122" y="30.1">J12</text>
<text x="23.2" y="39.2">P1</text>
<text x="53.4" y="40.7">LP5030-102NRB</text>
<text x="86.4" y="38.9">D2</text>
<text x="122.5" y="41.2">DNI</text>
<text x="203.2" y="37.7">R9</text>
<text x="210.4" y="39.7" transform="rotate(-90 210.4 39.7)">10K</text>
<text x="309.9" y="40.2">R8</text>
<text x="348" y="37.7">J14</text>
<text x="127" y="46.6">R7</text>
<text x="254" y="47.8">TPS54428DDA</text>
<text x="279.4" y="44">C10</text>
<text x="284.5" y="45.3">0.1uf,25V</text>
<text x="309.9" y="45.3">124K</text>
<text x="53.4" y="53.7">L19</text>
<text x="86.4" y="49.4">SK43BL-TP</text>
<text x="245.7" y="49.4">U2</text>
<text x="297.2" y="52.9">L2</text>
<text x="348.5" y="48.9">DNI</text>
<text x="350.6" y="51.6">R258</text>
<text x="22.6" y="59">PJ-041H</text>
<text x="127" y="55.5">0R,1206</text>
<text x="164.9" y="55.5">C3</text>
<text x="164.9" y="57.7">47uF/25V</text>
<text x="297.2" y="58">3.3uH</text>
<text x="187.5" y="65.6">C12</text>
<text x="350.6" y="60.5">0R,1206</text>
<text x="180.4" y="70.7">22uF,25V</text>
<text x="223.6" y="68.2">C239</text>
<text x="231.2" y="68.2">C11</text>
<text x="309.9" y="68.2">R10</text>
<text x="332.4" y="71.4" transform="rotate(-90 332.4 71.4)">22uF</text>
<text x="342.5" y="71.4" transform="rotate(-90 342.5 71.4)">22uF</text>
<text x="223.6" y="73.2">1uF</text>
<text x="231.2" y="73.2">8.2nF</text>
<text x="324.7" y="73.2">C15</text>
<text x="337.9" y="73.2">C16</text>
<text x="309.9" y="78.3">22.1K</text>
<text x="193.1" y="131.7">R244</text>
<text x="337.9" y="129.1">J13</text>
<text x="200.3" y="133.6" transform="rotate(-90 200.3 133.6)">10K</text>
<text x="299.8" y="134.2">R246</text>
<text x="235.5" y="143.3">U27</text>
<text x="243.9" y="141.8">TPS54428DDA</text>
<text x="269.3" y="138">C243</text>
<text x="274.4" y="139.3">0.1uf,25V</text>
<text x="299.8" y="139.3">100K</text>
<text x="338.4" y="140.3">DNI</text>
<text x="340.4" y="143.1">R247</text>
<text x="287.1" y="146.9">L15</text>
<text x="287.1" y="152">3.3uH</text>
<text x="340.4" y="152">0R,1206</text>
<text x="177.3" y="159.6">C244</text>
<text x="55.2" y="166.2">U3</text>
<text x="170.2" y="164.7">22uF,25V</text>
<text x="213.4" y="162.1">C242</text>
<text x="213.4" y="167.2">1uF</text>
<text x="221" y="162.1">C245</text>
<text x="221" y="167.2">8.2nF</text>
<text x="299.8" y="162.1">R245</text>
<text x="314.5" y="167.2">C241</text>
<text x="322.2" y="165.4" transform="rotate(-90 322.2 165.4)">22uF</text>
<text x="327.7" y="167.2">C240</text>
<text x="332.4" y="165.4" transform="rotate(-90 332.4 165.4)">22uF</text>
<text x="299.8" y="172.3">22.1K</text>
<text x="53.4" y="185">TL1963A-33DCY</text>
<text x="124.2" y="182.5">C18</text>
<text x="124.2" y="184.7">10uF</text>
<text x="172.8" y="220.6">MOUNT_HOLE</text>
<text x="177.8" y="218">MH1</text>
<text x="177.8" y="225.6">MH2</text>
<text x="172.8" y="228.2">MOUNT_HOLE</text>
<text x="177.8" y="233.3">MH3</text>
<text x="205.8" y="230.7">R384</text>
<text x="226.1" y="230.7">0R,1206</text>
<text x="172.8" y="235.8">MOUNT_HOLE</text>
<text x="172.8" y="243.4">MOUNT_HOLE</text>
<text x="177.8" y="240.9">MH4</text>
</g>
<g font-size="2.3" fill="#004080">
<text x="30.8" y="44.3">1</text>
<text x="30.8" y="49.4">3</text>
<text x="30.8" y="54.4">2</text>
<text x="245.2" y="54.4">VIN</text>
<text x="245.2" y="57">EN</text>
<text x="245.2" y="59.5">VREG5</text>
<text x="257" y="54.4">VBST</text>
<text x="258.5" y="59.5">VFB</text>
<text x="259.1" y="57">SW</text>
<text x="245.2" y="62.1">SS</text>
<text x="255.1" y="62.3" transform="rotate(-90 255.1 62.3)">PAD</text>
<text x="257.9" y="62.1">GND</text>
<text x="235" y="148.4">VIN</text>
<text x="246.8" y="148.4">VBST</text>
<text x="235" y="151">EN</text>
<text x="235" y="153.5">VREG5</text>
<text x="248.3" y="153.5">VFB</text>
<text x="249" y="151">SW</text>
<text x="235" y="156">SS</text>
<text x="244.9" y="156.3" transform="rotate(-90 244.9 156.3)">PAD</text>
<text x="247.7" y="156">GND</text>
<text x="54.7" y="171.3">IN</text>
<text x="62.5" y="171.3">OUT</text>
<text x="54.7" y="181.4">GND1GND2</text>
</g>
<text font-size="2.3" fill="#00f" x="160.8" y="55.5">+</text>
<g font-size="2.3" fill="#f00">
<text x="295.2" y="62.8">5V0_SNS</text>
<text x="285" y="156.8">4V2_SNS</text>
</g>
<g font-size="1.8">
<text x="40.7" y="1.9">5</text>
<text x="116.9" y="1.9">4</text>
<text x="193.1" y="1.9">3</text>
<text x="269.3" y="1.9">2</text>
<text x="345.5" y="1.9">1</text>
<text x=".7" y="38.5">D</text>
<text x="384.2" y="38.5">D</text>
<text x=".7" y="107.1">C</text>
<text x="384.2" y="107.1">C</text>
<text x=".7" y="175.6">B</text>
<text x="384.2" y="175.6">B</text>
<text x=".7" y="244.2">A</text>
<text x="384.2" y="244.2">A</text>
<text x="40.7" y="278.8">5</text>
<text x="116.9" y="278.8">4</text>
<text x="193.1" y="278.8">3</text>
<text x="269.3" y="278.8">2</text>
<text x="345.5" y="278.8">1</text>
</g>
</svg>
